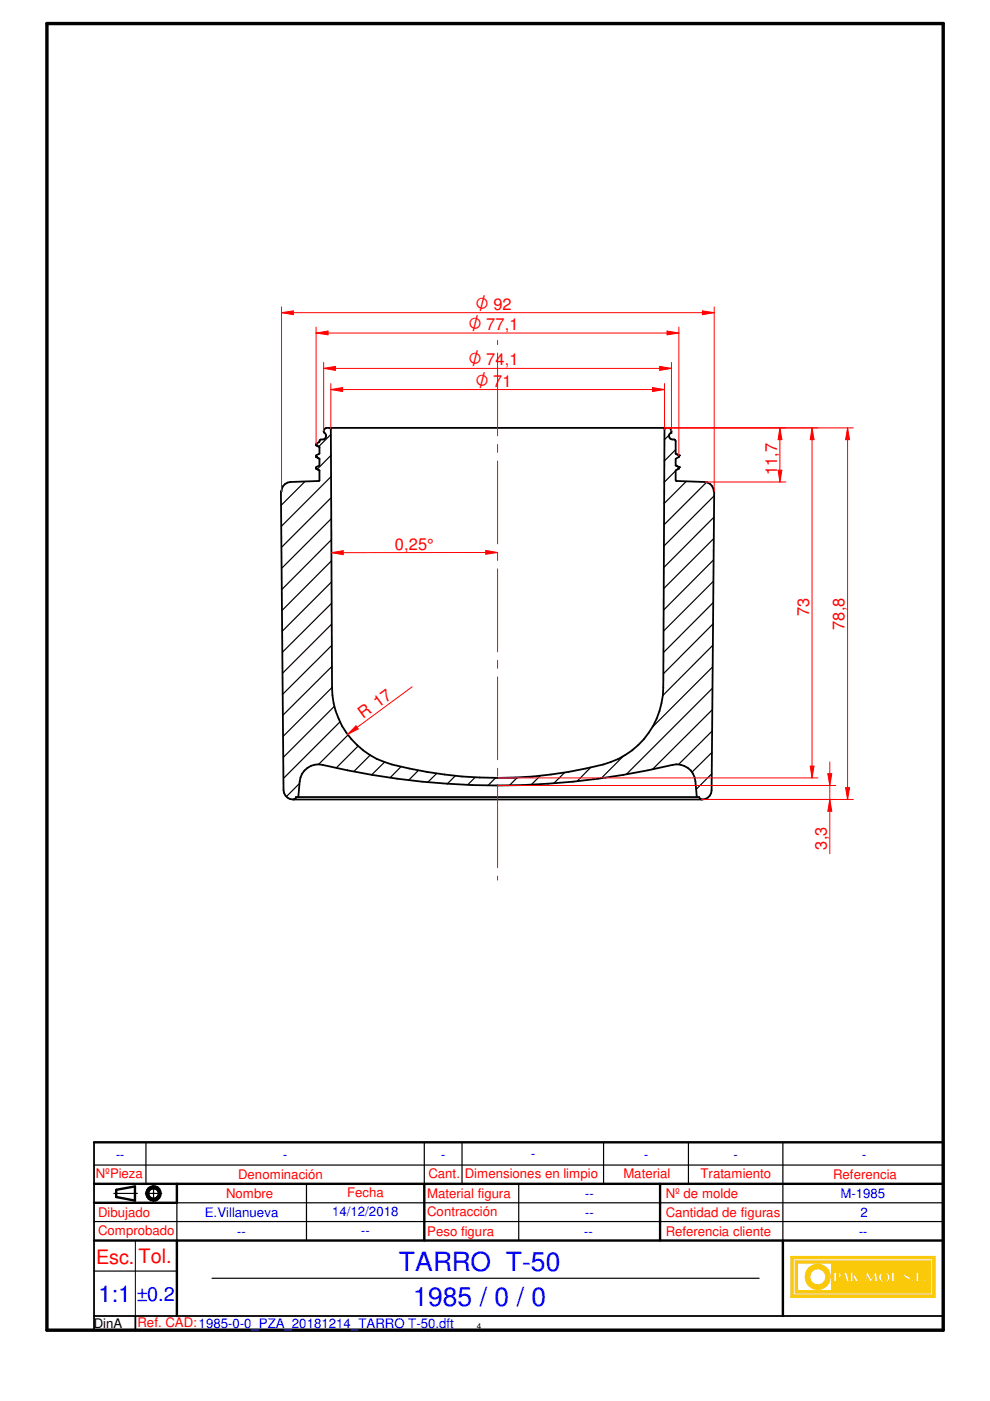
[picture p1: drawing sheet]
<svg xmlns="http://www.w3.org/2000/svg" width="210mm" height="297mm" viewBox="0 0 210 297" stroke-linecap="round" stroke-linejoin="round" font-family="sans-serif">
<path d="M9.9 5h190.1v277h-190.1z" fill="none" stroke="#000" stroke-width=".72"/>
<g fill="none" stroke="#000" stroke-width=".51">
<path d="M19.9 255h17.6M19.9 251h180.1M24.6 252.3v1.5M28.6 251.5v3.1M140 251v12M19.9 263h180.1M166 263v16"/>
<circle cx="32.5" cy="253" r="1.5"/>
<circle cx="32.6" cy="253" r="1.14"/>
</g>
<path d="M19.9 242.2v39.8h180.1v-39.8M19.9 279h180.1M28.7 279v3" fill="none" stroke="#000" stroke-width=".38"/>
<g fill="none" stroke="#000" stroke-width=".25">
<path d="M19.9 247h180.1M19.9 259h180.1M24.1 253h5M30.8 253h3.5M30.9 242.2v8.8M32.6 251.3v3.5M37.5 255v8M65 251v12M98 242.2v8.8M110 251v12M128 242.2v8.8M146 242.2v8.8"/>
<path d="M166 242.2v20.8M19.9 269.5h17.6M45 271h116"/>
</g>
<g fill="#faca0a">
<path d="M167.7 266.4v8.6h30.5v-8.6zM168.1 266.9h29.7v7.7h-29.7z" fill-rule="evenodd"/>
<path d="M168.6 267.3v6.8h28.7v-6.8zM193.1 271.5a.3 .3 0 0 1 .6 0 .3 .3 0 0 1-.6 0zM194.2 269.7h.6v1.9h.8v.2h-1.4zM195.9 271.4l.4-.1v.4l-.3 .1zM169.1 267.8h7.2v5.8h-7.2zM176.8 269.7h.8a.61 .61 0 0 1 .8 .5 .61 .61 0 0 1-.6 .7h-.4v.9h-.6zM179 269.7h.5l.6 2.1h-.6l-.1-.4h-.6l-.2 .4h-.2zM180.3 269.7h.5v.9l.8-.9h.3l-.5 .7 .7 1.4h-.7l-.5-.9-.1 .9h-.5zM182.2 270.6h.8v.2h-.8zM183.7 269.7h.3l.7 1.4 .8-1.4h.3l.3 2.1h-.6l-.1-1.2-.7 1.2h-.2l-.6-1.2-.2 1.2h-.4zM186.4 270.2a1.19 1.19 0 0 1 1.7-.4 1.19 1.19 0 0 1 .3 1.7 1.2 1.2 0 0 1-1.5 .2 1.2 1.2 0 0 1-.5-1.5zM189 269.7h.6v1.9h.8v.2h-1.4zM191.6 270a.73 .73 0 0 1 .8-.3 .73 .73 0 0 1 .6 .6l-.3 .1a.35 .35 0 0 0-.3-.5 .35 .35 0 0 0-.4 .4l.3 .1a.74 .74 0 0 1 .6 1.1 .74 .74 0 0 1-1.2 .1l-.1-.5h.2v.3a.35 .35 0 0 0 .5 .2 .35 .35 0 0 0 .1-.5 .88 .88 0 0 1-.8-1.1z" fill-rule="evenodd"/>
</g>
<g fill="none" stroke="#faca0a" stroke-width=".25">
<path d="M176.8 269.7h.8a.63 .63 0 0 1 .7 .3 .63 .63 0 0 1 0 .8l-.9 .1v.9h-.6zM179 269.7h.5l.6 2.1h-.6l-.1-.4h-.6l-.2 .4h-.2zM180.3 269.7h.5v.9l.8-.9h.3l-.5 .7 .7 1.4h-.7l-.5-.9-.1 .9h-.5zM183.7 269.7h.3l.7 1.4 .8-1.4h.3l.3 2.1h-.6l-.1-1.2-.7 1.2h-.2l-.6-1.2-.2 1.2h-.4zM186.4 270.2a1.19 1.19 0 0 1 1.7-.4 1.19 1.19 0 0 1 .3 1.7 1.2 1.2 0 0 1-1.5 .2 1.2 1.2 0 0 1-.5-1.5zM191.8 271.3h.1M192.2 271.7l-.4-.3v-.3h-.2a.73 .73 0 0 0 .4 .7 .73 .73 0 0 0 .8-.1M192.2 271.7h.1M192.2 269.7l-.4 .2-.2 .4a1.24 1.24 0 0 0 .9 1l.1 .1M192.3 269.7h.1M192.3 269.7l.6 .3 .1 .3-.3 .1a.35 .35 0 0 0-.3-.5 .35 .35 0 0 0-.4 .4l1 .6-.2 .8M192.3 270.4h.1"/>
<path d="M192.6 271.4h.1M192.6 271.4l-.4 .3M192.8 271.7h.1"/>
</g>
<path d="M171.3 269.1a2.65 2.65 0 0 1 2.9-.9 2.65 2.65 0 0 1 1.8 2.4h-.9a1.75 1.75 0 0 0-2.6-1.4 1.75 1.75 0 0 0 0 3 1.75 1.75 0 0 0 2.6-1.4h.9a2.66 2.66 0 0 1-3.6 2.4 2.66 2.66 0 0 1-1.1-4.1z" fill-rule="evenodd" fill="#faca0a"/>
<path d="M171.5 268.9a2.65 2.65 0 0 1 2.8-.7 2.65 2.65 0 0 1 1.7 2.4h-.9a1.74 1.74 0 0 0-2.6-1.4 1.74 1.74 0 0 0 0 3 1.74 1.74 0 0 0 2.6-1.4h.9a2.65 2.65 0 0 1-3.7 2.3 2.65 2.65 0 0 1-.8-4.2z" fill="none" stroke="#faca0a" stroke-width=".25"/>
<path d="M177.4 270l.4 .2v.4l-.3 .2h-.1z" fill-rule="evenodd" fill="#faca0a"/>
<path d="M177.4 270l.4 .2v.4l-.3 .2h-.1z" fill="none" stroke="#faca0a" stroke-width=".25"/>
<path d="M179.1 270.3l.2 .8h-.5z" fill="#faca0a"/>
<path d="M179.1 270.3l.2 .8h-.5z" fill="none" stroke="#faca0a" stroke-width=".25"/>
<path d="M187.1 270.2a.65 .65 0 0 1 .8-.1 .65 .65 0 0 1 .3 .7 .68 .68 0 0 1-.7 .9 .68 .68 0 0 1-.6-.9z" fill-rule="evenodd" fill="#faca0a"/>
<g fill="none" stroke="#faca0a" stroke-width=".25">
<path d="M167.7 266.4h30.5v8.6h-30.5zM168.1 266.9h29.7v7.7h-29.7zM168.6 267.3h28.7v6.8h-28.7zM169.1 267.8h7.2v5.8h-7.2zM182.2 270.6h.8v.2h-.8zM187.2 270l.3-.1a.9 .9 0 0 1 .6 .9 .9 .9 0 0 1-.6 .9 .96 .96 0 0 1-.3-1.7zM189 269.7h.6v1.9h.8v.2h-1.4zM194.2 269.7h.6v1.9h.8v.2h-1.4zM195.9 271.4l.4-.1v.4l-.3 .1z"/>
<circle cx="193.4" cy="271.5" r=".27"/>
</g>
<path d="M19.9 242.2h180.1M24.6 253.8l4 .8M28.6 251.5l-4 .8M37.5 251v4M90 251v12M37.5 263v16" fill="none" stroke="#000" stroke-width=".51"/>
<g fill="none" stroke="#000" stroke-width=".25">
<path d="M70.1 92.1l-2.4 2.4M70.1 96.6l-2.8 2.9M141.9 92.2l-1.1 1.1M143.3 95.3l-2.5 2.4M143.3 99.8l-2.5 2.5M144 99.1l-.6 .6M64.6 102.1l-5 5M70.2 101l-10.6 10.6M70.2 105.5l-10.5 10.5M70.2 110l-10.5 10.5M70.2 114.5l-10.4 10.5M70.3 118.9l-10.5 10.5"/>
<path d="M145.5 102.1l-4.7 4.7M149.8 102.3l-9 9M151.3 118.7l-10.6 10.6M151.3 114.2l-10.6 10.6M151.4 109.6l-10.6 10.7M151.4 105.1l-10.6 10.7M70.3 123.4l-10.5 10.5M70.3 127.9l-10.4 10.4M70.3 132.3l-10.4 10.4M70.4 136.8l-10.5 10.4M151.1 136.8l-10.6 10.7M151.2 132.3l-10.6 10.6"/>
<path d="M151.2 127.8l-10.5 10.5M151.3 123.2l-10.6 10.6M70.4 141.3l-10.4 10.3M70.4 145.8l-10.4 10.3M70.9 149.7l-10.8 10.9M72.1 153l-12 12M73.8 155.8l-6.2 6.3M75.9 158.2l-4.6 4.6M151 159.5l-4.3 4.2M151 155l-7.1 7.1M151 145.9l-18.2 18.3M151 150.5l-12.7 12.6"/>
<path d="M151.1 141.4l-12.8 12.7M63.5 166.1l-2.8 2.8M78.5 160.1l-3.5 3.5M81.5 161.6l-2.7 2.7M85 162.5l-2.3 2.4M88.7 163.3l-2 2.1M92.6 164l-1.9 1.8M96.6 164.5l-1.7 1.7M100.8 164.8l-1.7 1.6M105.1 164.9l-1.6 1.6M109.7 164.8l-1.7 1.7M114.6 164.5l-2 1.9"/>
<path d="M119.7 163.8l-2.3 2.3M125.3 162.7l-2.9 2.9M132.2 160.3l-4.7 4.7M150.9 164l-3.3 3.3M37.5 255h162.5M90 242.2v8.8"/>
</g>
<path d="M28.7 263v16" fill="none" stroke="#000" stroke-width=".21"/>
<path d="M67 99.4l.7 .4M67 99.4l.7 .3M67.1 96.9l.6 .4M67.7 97.3v1.4l-.7 .4v.3M69.8 90.7l.3 .3 .3 54.7a17 17 0 0 0 12.7 16.4 88.4 88.4 0 0 0 46.4-.6 17 17 0 0 0 11.1-15.8l.3-54.7 .3-.3M143.3 96.2v-2.7l-.3-.3a.82 .82 0 0 1-.9-.2 .82 .82 0 0 1-.2-.9l.3-.4a.67 .67 0 0 0-.3-1h-72.7a.66 .66 0 0 0-.5 1 .79 .79 0 0 1 .4 .8 .79 .79 0 0 1-.6 .7l-.7 .1-.1 .4-.7 .4v.3l.7 .4v1.4l-.7 .4v.3l.7 .4M143.3 96.2l.7 .4v.3l-.7 .4v1.4l.7 .4v.3l-.7 .3v2.2l6.1 .3a2.25 2.25 0 0 1 2 2l-.5 63.4a1.97 1.97 0 0 1-2 1.9h-86.8a2.03 2.03 0 0 1-2-1.9l-.5-63.4h.1a1.95 1.95 0 0 1 1.9-2l6.1-.3v-2.2M143.3 96.2l.6 .4M143.3 98.6l.6 .5M62.3 169.5l.4-.3v-.2h85.6l.2 .4 .3 .1M63.2 169l.3-3.3a4 4 0 0 1 4.9-3.5 161.2 161.2 0 0 0 75-.1 4 4 0 0 1 4 3.6l.3 3.3" fill="none" stroke="#000" stroke-width=".38"/>
<g fill="#000">
<circle cx="67" cy="94.4" r=".19"/>
<circle cx="67" cy="96.9" r=".19"/>
<circle cx="67.1" cy="96.9" r=".19"/>
<circle cx="67.1" cy="94.4" r=".19"/>
<circle cx="142.2" cy="91.8" r=".19"/>
<circle cx="143.9" cy="99.1" r=".19"/>
<circle cx="143.9" cy="96.6" r=".19"/>
<circle cx="144" cy="99.1" r=".19"/>
<circle cx="144" cy="96.6" r=".19"/>
</g>
<g fill="none" stroke="#f00" stroke-width=".21">
<path d="M59.7 65.1v39.1M59.7 66.3l2.5-.4v.8zM105.5 72.2v.9M105.5 74.8v17.6M151.4 65.1v39.1M105.5 94.2v1.7M105.5 97.7v17.6M105.5 117.1v1.7M105.5 120.6v17.6M105.5 140v1.7M105.5 143.5v17.6M105.5 162.9v1.7"/>
<path d="M105.5 166.4v17.6M105.5 185.8v.8"/>
</g>
<path d="M59.7 66.3l2.5-.4v.8z" fill="#f00"/>
<path d="M148.9 65.9l2.5 .4-2.5 .4z" fill="none" stroke="#f00" stroke-width=".21"/>
<path d="M148.9 65.9l2.5 .4-2.5 .4z" fill="#f00"/>
<path d="M59.7 66.3h91.7M70.1 81.3v9.7M70.1 82.6l2.5-.4v.8zM140.9 81.3v9.7" fill="none" stroke="#f00" stroke-width=".21"/>
<path d="M70.1 82.6l2.5-.4v.8z" fill="#f00"/>
<path d="M138.3 82.2l2.6 .4-2.6 .4z" fill="none" stroke="#f00" stroke-width=".21"/>
<path d="M138.3 82.2l2.6 .4-2.6 .4z" fill="#f00"/>
<path d="M68.6 76.8v14.6M68.6 78.1l2.5-.4v.8zM142.4 76.8v14.6M70.1 82.6h70.8" fill="none" stroke="#f00" stroke-width=".21"/>
<path d="M68.6 78.1l2.5-.4v.8z" fill="#f00"/>
<path d="M139.9 77.7l2.5 .4-2.5 .4z" fill="none" stroke="#f00" stroke-width=".21"/>
<path d="M139.9 77.7l2.5 .4-2.5 .4z" fill="#f00"/>
<path d="M67 69.3v24.8M67 70.6l2.6-.4v.8zM68.6 78.1h73.8M143.9 69.3v27.3" fill="none" stroke="#f00" stroke-width=".21"/>
<path d="M67 70.6l2.6-.4v.8z" fill="#f00"/>
<path d="M141.4 70.2l2.5 .4-2.5 .4z" fill="none" stroke="#f00" stroke-width=".21"/>
<path d="M141.4 70.2l2.5 .4-2.5 .4z" fill="#f00"/>
<path d="M67 70.6h76.9M141.2 90.7h32.2M172.2 90.7l.4 2.5h-.8zM105.5 164.9h67.9" fill="none" stroke="#f00" stroke-width=".21"/>
<path d="M172.2 90.7l.4 2.5h-.8z" fill="#f00"/>
<path d="M171.8 162.4h.8l-.4 2.5z" fill="none" stroke="#f00" stroke-width=".21"/>
<path d="M171.8 162.4h.8l-.4 2.5z" fill="#f00"/>
<path d="M141.2 90.7h39.7M172.2 90.7v74.2M179.7 90.7l.4 2.5h-.8zM148.8 169.5h32.1" fill="none" stroke="#f00" stroke-width=".21"/>
<path d="M179.7 90.7l.4 2.5h-.8z" fill="#f00"/>
<path d="M179.3 167h.8l-.4 2.5z" fill="none" stroke="#f00" stroke-width=".21"/>
<path d="M179.3 167h.8l-.4 2.5z" fill="#f00"/>
<path d="M179.7 90.7v78.8M75.5 153.9l.4 .7-2.2 1.1zM87.4 145.6l-13.7 10.1" fill="none" stroke="#f00" stroke-width=".21"/>
<path d="M75.5 153.9l.4 .7-2.2 1.1z" fill="#f00"/>
<path d="M103 116.7l2.5 .4-2.5 .4z" fill="none" stroke="#f00" stroke-width=".21"/>
<path d="M103 116.7l2.5 .4-2.5 .4z" fill="#f00"/>
<path d="M70.3 117.2l2.5-.4v.8z" fill="none" stroke="#f00" stroke-width=".21"/>
<path d="M70.3 117.2l2.5-.4v.8z" fill="#f00"/>
<path d="M105.5 117.1l-35.2 .1M105.5 166.5h71.7M148.8 169.5h28.4M175.9 169.5l.5 2.5h-.9z" fill="none" stroke="#f00" stroke-width=".21"/>
<path d="M175.9 169.5l.5 2.5h-.9z" fill="#f00"/>
<path d="M175.5 164h.9l-.5 2.5z" fill="none" stroke="#f00" stroke-width=".21"/>
<path d="M175.5 164h.9l-.5 2.5z" fill="#f00"/>
<path d="M141.2 90.7h25.4M165.4 90.7l.4 2.5h-.8zM149.4 102.2h17.2M175.9 161.5v19.5" fill="none" stroke="#f00" stroke-width=".21"/>
<path d="M165.4 90.7l.4 2.5h-.8z" fill="#f00"/>
<path d="M165 99.7h.8l-.4 2.5z" fill="none" stroke="#f00" stroke-width=".21"/>
<path d="M165 99.7h.8l-.4 2.5z" fill="#f00"/>
<path d="M165.4 90.7v11.5" fill="none" stroke="#f00" stroke-width=".21"/>
<g font-size="5.6" fill="#00f">
<text x="84.6" y="269.4">TARRO T-50</text>
<text x="87.6" y="276.9">1985 / 0 / 0</text>
</g>
<text font-size="4.9" fill="#00f" x="20.9" y="276">1:1</text>
<g font-size="4.2" fill="#f00">
<text x="20.4" y="267.9">Esc.</text>
<text x="29.3" y="267.9">Tol.</text>
</g>
<text font-size="4.2" fill="#00f" x="28.9" y="275.8">±0.2</text>
<g font-size="3.9" fill="#f00">
<text x="100.8" y="65.7">O 92</text>
<text x="99.3" y="70">O 77,1</text>
<text x="99.3" y="77.5">O 74,1</text>
<text x="100.8" y="82">O 71</text>
</g>
<g font-size="3.5" fill="#f00">
<text x="164.8" y="100.8" transform="rotate(-90 164.8 100.8)">11,7</text>
<text x="83.7" y="116.5">0,25°</text>
<text x="171.6" y="130.7" transform="rotate(-90 171.6 130.7)">73</text>
<text x="179.1" y="133.5" transform="rotate(-90 179.1 133.5)">78,8</text>
<text x="77" y="152.5" transform="rotate(-36 77 152.5)">R 17</text>
<text x="175.3" y="180.1" transform="rotate(-90 175.3 180.1)">3,3</text>
</g>
<g font-size="2.8" fill="#00f">
<text x="24.6" y="245.7">--</text>
<text x="60" y="245.7">-</text>
<text x="93.5" y="245.7">-</text>
<text x="112.5" y="245.6">-</text>
<text x="136.5" y="245.7">-</text>
<text x="155.5" y="245.7">-</text>
<text x="182.7" y="245.7">-</text>
<text x="43.4" y="258">E.Villanueva</text>
<text x="70.4" y="257.9">14/12/2018</text>
<text x="124" y="258">--</text>
<text x="124" y="254">--</text>
<text x="178.2" y="254">M-1985</text>
<text x="182.4" y="257.9">2</text>
<text x="50.3" y="262">--</text>
<text x="76.5" y="261.9">--</text>
<text x="123.8" y="262">--</text>
<text x="182.1" y="262.1">--</text>
</g>
<g font-size="2.8" fill="#f00">
<text x="20.3" y="249.7">NºPieza</text>
<text x="50.5" y="250">Denominación</text>
<text x="90.8" y="249.7">Cant.</text>
<text x="98.6" y="249.7">Dimensiones en limpio</text>
<text x="132.2" y="249.7">Material</text>
<text x="148.5" y="249.7">Tratamiento</text>
<text x="176.7" y="250">Referencia</text>
<text x="20.8" y="257.9">Dibujado</text>
<text x="47.9" y="254">Nombre</text>
<text x="73.6" y="253.8">Fecha</text>
<text x="90.6" y="253.9">Material figura</text>
<text x="90.6" y="257.9">Contracción</text>
<text x="141.1" y="254">Nº de molde</text>
<text x="141.1" y="257.9">Cantidad de figuras</text>
<text x="20.8" y="261.9">Comprobado</text>
<text x="90.6" y="262">Peso figura</text>
<text x="141.1" y="262">Referencia cliente</text>
<text x="29.2" y="281.4">Ref. CAD:1985-0-0_PZA_20181214_TARRO T-50.dft</text>
</g>
<text font-size="2.8" x="19.9" y="281.5">DinA</text>
<text font-size="1.7" x="101.1" y="281.7">4</text>
</svg>
